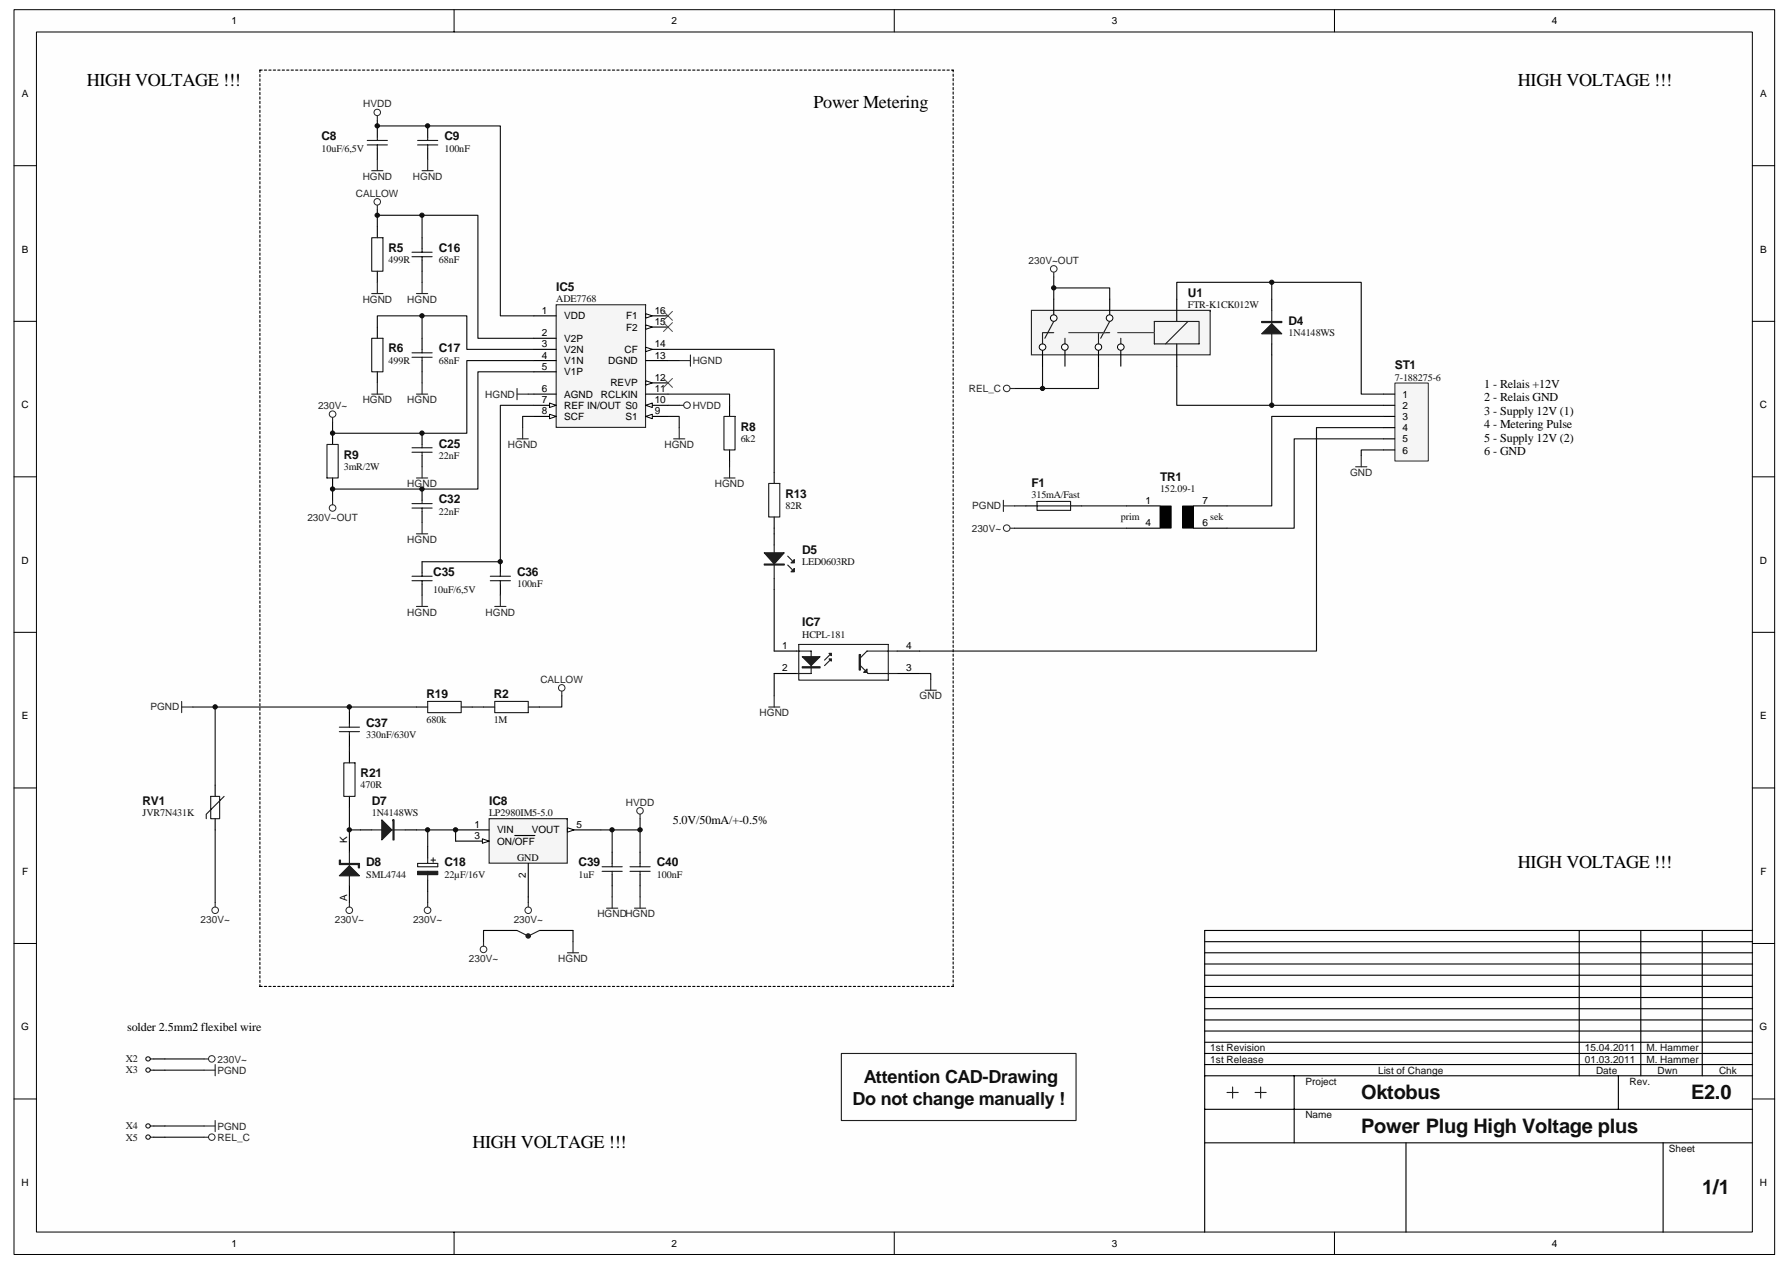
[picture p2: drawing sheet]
<svg xmlns="http://www.w3.org/2000/svg" width="297mm" height="210mm" viewBox="0 0 297 210" stroke-linecap="round" stroke-linejoin="round" font-family="sans-serif">
<path d="M2.3 1.6h292.4v206.7h-292.4z" fill="#fefefe"/>
<path d="M2.3 1.6h292.4v206.7h-292.4z" fill="none" stroke="#000" stroke-width=".17"/>
<path d="M6.1 5.3h284.9v199.3h-284.9z" fill="#fefefe"/>
<g fill="none" stroke="#000" stroke-width=".17">
<path d="M6.1 5.3h284.9v199.3h-284.9zM75.4 1.6v3.7M148.5 1.6v3.7M221.6 1.6v3.7M2.3 27.5h3.7M291 27.5h3.7M2.3 53.4h3.7M291 53.4h3.7M2.3 79.2h3.7M291 79.2h3.7M2.3 105h3.7M291 105h3.7"/>
<path d="M2.3 130.9h3.7M291 130.9h3.7M2.3 156.7h3.7M291 156.7h3.7M2.3 182.5h3.7M291 182.5h3.7M75.4 204.6v3.7M148.5 204.6v3.7M221.6 204.6v3.7"/>
</g>
<g fill="none" stroke="#000" stroke-width=".19">
<path d="M200 158.2h91M200 156.4h91M262.2 154.5v24.1M272.4 154.5v24.1M282.6 154.5v24.1M291 154.5h-91v50.1M200 176.8h91M200 174.9h91M200 171.2h91M200 169.4h91M200 178.6h91M200 173.1h91"/>
<path d="M200 167.5h91M200 165.7h91M200 163.8h91M200 161.9h91M200 160.1h91M214.9 178.6v11.2M268.7 178.6v5.6M200 189.8h91M200 184.2h91M233.4 189.8v14.8M276.1 189.8v14.8"/>
</g>
<path d="M175 49.7v-1.9h9.3v1.9M195.4 49.7v-2.8h15.8v2.8M168.5 64.5h4.6M173.1 60.8v3.7h9.3v-3.7" fill="none" stroke="#0e0e0e" stroke-width=".19"/>
<path d="M92.3 50.6v20.4h14.9v-20.4z" fill-rule="evenodd" fill="#f5f5f5" stroke="#262626" stroke-width=".19"/>
<path d="M88.6 67.3h3.7" fill="none" stroke="#000" stroke-width=".19"/>
<path d="M91.2 66.9l1.1 .4-1.1 .4z" fill="#fefefe" stroke="#000" stroke-width=".17"/>
<path d="M107.2 52.5h3.7" fill="none" stroke="#000" stroke-width=".19"/>
<path d="M107.2 52.1l1.1 .4-1.1 .3z" fill="#fefefe" stroke="#000" stroke-width=".17"/>
<path d="M88.6 52.5h3.7M88.6 56.2h3.7M88.6 58h3.7M88.6 59.9h3.7M88.6 65.4h3.7M88.6 61.7h3.7M88.6 69.2h3.7" fill="none" stroke="#000" stroke-width=".19"/>
<path d="M91.2 68.8l1.1 .4-1.1 .3z" fill="#fefefe" stroke="#000" stroke-width=".17"/>
<path d="M107.2 54.3h3.7" fill="none" stroke="#000" stroke-width=".19"/>
<path d="M107.2 54l1.1 .3-1.1 .4z" fill="#fefefe" stroke="#000" stroke-width=".17"/>
<path d="M107.2 58h3.7" fill="none" stroke="#000" stroke-width=".19"/>
<path d="M107.2 57.7l1.1 .3-1.1 .4z" fill="#fefefe" stroke="#000" stroke-width=".17"/>
<path d="M107.2 59.9h3.7M107.2 63.6h3.7" fill="none" stroke="#000" stroke-width=".19"/>
<path d="M107.2 63.2l1.1 .4-1.1 .4z" fill="#fefefe" stroke="#000" stroke-width=".17"/>
<path d="M107.2 65.4h3.7M107.2 67.3h3.7" fill="none" stroke="#000" stroke-width=".19"/>
<path d="M107.2 67.3l1.1-.4v.8z" fill="#fefefe" stroke="#000" stroke-width=".17"/>
<path d="M107.2 69.2h3.7" fill="none" stroke="#000" stroke-width=".19"/>
<path d="M107.2 69.2l1.1-.4v.7z" fill="#fefefe" stroke="#000" stroke-width=".17"/>
<g fill="none" stroke="#000" stroke-width=".19">
<path d="M62.7 20.9v1.9M62.7 24.6v1.9M62.7 37.6v1.9M70.1 39.5v1.8M71 20.9v1.9M71 24.6v1.9M62.7 45v1.9M62.7 54.3v1.9M70.1 43.2v1.8M70.1 56.2v1.8M70.1 59.9v1.8M62.7 61.7v1.9"/>
<path d="M70.1 71.9v1.9M70.1 75.6v1.9M121.1 67.3v1.9M121.1 74.7v1.9M128.5 78.4v1.9M70.1 81.2v1.9M70.1 84.9v1.9M70.1 93.3v1.8M70.1 97v1.8M83.1 93.3v1.8M83.1 97v1.8M128.5 85.9v1.8"/>
<path d="M128.5 88.6v1.9M128.5 96.1v1.8M69.1 117.4h1.9M76.6 117.4h1.8M58 124.8v1.9M58 132.2v1.9M58 139.7v1.8M58 147.1v1.8M80.3 154.5h5.5M89.6 154.5h5.5"/>
</g>
<g fill="none" stroke="#1c1c1c" stroke-width=".19">
<path d="M61 24.1h3.3M61 23.3h3.3M61.7 39.5h1.9v5.5h-1.9zM62.7 22.8v.5M62.7 24.1v.5M69.3 24.1h3.4M69.3 23.3h3.4M71 22.8v.5M71 24.1v.5M61.7 56.2h1.9v5.5h-1.9zM68.4 59.3h3.4M68.4 58.6h3.4"/>
<path d="M68.4 42.6h3.4M68.4 41.9h3.4M70.1 41.3v.6M70.1 42.6v.6M70.1 58v.6M70.1 59.3v.6M68.4 75.1h3.4M68.4 74.4h3.4M70.1 73.8v.6M70.1 75.1v.5M120.2 69.2h1.8v5.5h-1.8zM68.4 84.4h3.4"/>
<path d="M68.4 83.6h3.4M68.4 96.4h3.4M68.4 95.7h3.4M70.1 83.1v.5M70.1 84.4v.5M70.1 95.1v.6M70.1 96.4v.6M81.4 96.4h3.3M81.4 95.7h3.3M83.1 95.1v.6M83.1 96.4v.6M127.6 80.3h1.9v5.6h-1.9z"/>
<path d="M128.5 90.5v5.6M130.8 93.8l.7 .8M130.8 92.4l.7 .7M71 116.5h5.6v1.8h-5.6zM57.1 126.7h1.8v5.5h-1.8zM58 141.5v5.6M85.8 154.5l1.9 .9 1.9-.9M139.7 174.9h39v11.2h-39z"/>
</g>
<g fill="none" stroke="#262626" stroke-width=".19">
<path d="M62.7 19.2v.8M61.7 28.3h1.9M62.7 26.5v1.8M62.7 34.1v.7M70.1 28.3h1.8M71 26.5v1.8M61.7 48.7h1.9M62.7 46.9v1.8M69.1 48.7h1.9M70.1 46.9v1.8M112.8 59.9h1.8M114.6 58.9v1.9"/>
<path d="M175 45.2v.8M55.2 69.3v.8M61.7 65.4h1.9M62.7 63.6v1.8M69.1 65.4h1.9M69.1 79.4h1.9M70.1 63.6v1.8M70.1 77.5v1.9M85.8 65.4h1.9M85.8 64.5v1.9M85.8 72.9h1.9M86.8 71v1.9"/>
<path d="M111.8 72.9h1.9M112.8 71v1.9M112.8 67.3h.7M120.2 79.4h1.8M121.1 77.5v1.9M167.7 64.5h.8M55.2 83.1v.7M69.1 88.6h1.9M70.1 86.8v1.8M70.1 98.8v1.9M83.1 98.8v1.9M30.2 116.5v1.8"/>
<path d="M30.2 117.4h1.8M69.1 100.7h1.9M82.1 100.7h1.9M35.7 149.9v.7M58 149.9v.7M71 149.9v.7M80.3 156.4v.7M87.7 149.9v.7M94.2 158.2h1.9M95.1 156.4v1.8M33.9 177.7h1.8M33.9 175.9h.7"/>
<path d="M35.7 176.8v1.8M33.9 188.8h.7M33.9 187h1.8M35.7 186.1v1.8"/>
</g>
<g fill="none" stroke="#0e0e0e" stroke-width=".19">
<path d="M62.7 20v.9h20.4v31.6h5.5M62.7 37.6v-1.8h16.7v20.4h9.2M62.7 34.8v1M70.1 35.8v3.7M62.7 54.3v-1.8h14.8v5.5h11.1M70.1 45v1.9M70.1 52.5v3.7M88.6 59.9h-11.1v12h-22.3v-1.8M110.9 58h17.6v20.4M110.9 59.9h1.9M175 46v1.8M70.1 61.7v1.9"/>
<path d="M87.7 65.4h.9M88.6 67.3h-5.5v26h-13M88.6 61.7h-9.2v19.5h-24.2v1.9M88.6 69.2h-1.8v1.8M110.9 65.4h10.2v1.9M110.9 69.2h1.9v1.8M110.9 67.3h1.9M58 117.4v.9M69.1 117.4h-33.4v13M78.4 117.4h1.9M35.7 137.8v12.1M58 123.9v.9"/>
<path d="M58 134.1v5.6M58 137.8h1.9M69.1 137.8h1.9v2.8M58 148.9v1M71 148v1.9M80.3 154.5v1.9M87.7 148.9v1M95.1 154.5v1.9M27.4 175.9h6.5M27.4 177.7h6.5M27.4 187h6.5M27.4 188.8h6.5"/>
</g>
<g fill="#1c1c1c" stroke="#1c1c1c" stroke-width=".19">
<path d="M126.9 91.8h3.3l-1.7 1.9z"/>
<path d="M131.3 95l.6-.6v.6z"/>
<path d="M131.3 93.5l.6-.6v.6z"/>
<path d="M58 143.8l1.7 1.6h-3.4z"/>
<path d="M126.9 93.7h3.3v.1h-3.3z" fill-rule="evenodd"/>
<path d="M87.4 155.2a.37 .37 0 0 1 .4-.1 .37 .37 0 0 1 .3 .3h-.4h.4a.37 .37 0 0 1-.5 .4 .37 .37 0 0 1-.2-.6z" fill-rule="evenodd"/>
<path d="M56.3 142.8h.2v.6h3.2v.7h-.2v-.5h-3.2z" fill-rule="evenodd"/>
</g>
<path d="M110.2 51.7l1.5 1.5M110.2 53.6l1.5 1.5M111.7 51.7l-1.5 1.5M111.7 53.6l-1.5 1.5M110.2 62.8l1.5 1.5M111.7 62.8l-1.5 1.5" fill="none" stroke="#4c4c4c" stroke-width=".17"/>
<g fill="none" stroke="#262626" stroke-width=".17">
<circle cx="62.6" cy="18.7" r=".54"/>
<circle cx="62.6" cy="33.5" r=".54"/>
<circle cx="175" cy="44.6" r=".55"/>
<circle cx="55.2" cy="68.8" r=".54"/>
<circle cx="114.1" cy="67.3" r=".54"/>
<circle cx="167.2" cy="64.5" r=".54"/>
<circle cx="55.2" cy="84.4" r=".55"/>
<circle cx="35.7" cy="151.2" r=".55"/>
<circle cx="58" cy="151.2" r=".54"/>
<circle cx="71" cy="151.2" r=".54"/>
<circle cx="80.3" cy="157.7" r=".55"/>
<circle cx="87.7" cy="151.2" r=".54"/>
<circle cx="35.2" cy="175.8" r=".54"/>
<circle cx="35.2" cy="188.8" r=".54"/>
</g>
<path d="M81.2 136v7.3h13v-7.3z" fill-rule="evenodd" fill="#f5f5f5" stroke="#262626" stroke-width=".19"/>
<path d="M75.6 137.8h5.6M94.2 137.8h5.6" fill="none" stroke="#000" stroke-width=".19"/>
<path d="M94.2 137.5l1.1 .3-1.1 .4z" fill="#fefefe" stroke="#000" stroke-width=".17"/>
<path d="M75.6 139.7h5.6" fill="none" stroke="#000" stroke-width=".19"/>
<path d="M80.1 139.3l1.1 .4-1.1 .3z" fill="#fefefe" stroke="#000" stroke-width=".17"/>
<path d="M85.5 138.7h3.3M87.7 143.4v5.5M101.6 141.5v1.9M101.6 145.2v1.9M106.3 141.5v1.9M106.3 145.2v1.9" fill="none" stroke="#000" stroke-width=".19"/>
<path d="M71 137.8h4.6v1.9M101.6 137.8v3.7M106.3 136v1.8h-6.5M106.3 137.8v3.7M101.6 147.1v1.8M106.3 147.1v1.8" fill="none" stroke="#0e0e0e" stroke-width=".19"/>
<path d="M100 144.7h3.3M100 143.9h3.3M101.6 143.4v.5M101.6 144.7v.5M104.6 144.7h3.3M104.6 143.9h3.3M106.3 143.4v.5M106.3 144.7v.5" fill="none" stroke="#1c1c1c" stroke-width=".19"/>
<circle cx="106.3" cy="134.6" r=".54" fill="none" stroke="#262626" stroke-width=".17"/>
<path d="M106.3 135.2v.8M100.7 150.8h1.9M101.6 148.9v1.9M105.3 150.8h1.9M106.3 148.9v1.9" fill="none" stroke="#262626" stroke-width=".19"/>
<path d="M111 135.1h17.6v2.7h-17.6z" fill="#fefefe"/>
<path d="M110.9 135.1h17.7v2.7h-17.7z" fill="none" stroke="#fefefe" stroke-width=".17"/>
<path d="M58 118.3v1.9M80.3 117.4h1.8M87.7 117.4h1.9M35.7 130.4v1.8M35.7 136v1.8M58 122v1.9M59.9 137.8h1.8M67.3 137.8h1.8M71 140.6v1.9M71 146.2v1.8" fill="none" stroke="#000" stroke-width=".19"/>
<g fill="none" stroke="#1c1c1c" stroke-width=".19">
<path d="M82.1 116.5h5.6v1.8h-5.6zM35 132.2h1.5v3.8h-1.5zM37.2 132.2l-3 3v.8M56.3 121.5h3.4M56.3 120.8h3.4M58 120.2v.6M58 121.5v.5M61.7 137.8h5.6M69.3 143.4h3.4v.5h-3.4zM71 142.5v.9M71 144.7v1.5M71.6 142.8h.7"/>
<path d="M71.9 142.5v.7"/>
</g>
<g fill="#1c1c1c" stroke="#1c1c1c" stroke-width=".19">
<path d="M63.4 136.1l1.7 1.7-1.7 1.7z"/>
<path d="M69.3 144.7h3.4v.5h-3.4z" fill-rule="evenodd"/>
<path d="M65.3 136.1h.1v3.4h-.1z" fill-rule="evenodd"/>
</g>
<circle cx="93.3" cy="114.2" r=".54" fill="none" stroke="#262626" stroke-width=".17"/>
<path d="M93.3 114.8v.7" fill="none" stroke="#262626" stroke-width=".19"/>
<path d="M93.3 115.5v1.9h-3.7" fill="none" stroke="#0e0e0e" stroke-width=".19"/>
<path d="M20 169.4h25v2.7h-25z" fill="#fefefe"/>
<path d="M20 169.4h25v2.7h-25z" fill="none" stroke="#fefefe" stroke-width=".17"/>
<path d="M211.2 49.7v1.8M211.2 57.1v1.8M25.5 175.9h1.9M25.5 177.7h1.9M25.5 187h1.9M25.5 188.8h1.9" fill="none" stroke="#000" stroke-width=".19"/>
<g fill="none" stroke="#1c1c1c" stroke-width=".19">
<path d="M211.2 51.5v5.6M25 175.9h.5M25 177.7h.5M25 187h.5M25 188.8h.5"/>
<circle cx="24.6" cy="177.7" r=".36"/>
<circle cx="24.6" cy="175.8" r=".36"/>
<circle cx="24.6" cy="188.8" r=".36"/>
<circle cx="24.6" cy="187" r=".36"/>
</g>
<g fill="#1c1c1c" stroke="#1c1c1c" stroke-width=".19">
<path d="M209.5 55.4l1.7-1.6 1.6 1.6z"/>
<path d="M209.5 53.4h3.3v.2h-3.3z" fill-rule="evenodd"/>
</g>
<path d="M231.6 63.6h5.5v13h-5.5z" fill="#f5f5f5"/>
<g fill="none" stroke="#262626" stroke-width=".17">
<path d="M231.6 63.6h5.5v13h-5.5z"/>
<circle cx="167.2" cy="87.7" r=".54"/>
</g>
<g fill="none" stroke="#000" stroke-width=".19">
<path d="M229.7 65.4h1.9M229.7 67.3h1.9M229.7 69.2h1.9M229.7 71h1.9M229.7 72.9h1.9M229.7 74.7h1.9M170.3 84h1.9M177.8 84h1.8M187 84h5.6M187 87.7h5.6M198.2 84h5.5M198.2 87.7h5.5"/>
<path d="M128.5 108.1h3.8M128.5 111.8h3.8M149 108.1h3.7M149 111.8h3.7"/>
</g>
<path d="M211.2 46.9h14.8v18.5h3.7M229.7 71h-11.1v37.1h-65.9M229.7 69.2h-18.5v14.8h-7.5M229.7 72.9h-14.8v14.8h-11.2M128.5 87.7v.9M168.5 84h1.8M168.5 87.7h18.5M179.6 84h7.4" fill="none" stroke="#0e0e0e" stroke-width=".19"/>
<path d="M166.6 83.1v1.8M166.6 84h1.9M167.7 87.7h.8M127.6 117.4h1.9M128.5 115.5v1.9" fill="none" stroke="#262626" stroke-width=".19"/>
<path d="M192.6 84.1h1.9v3.6h-1.9zM196.4 84.1h1.8v3.6h-1.8z" fill="#000"/>
<path d="M192.6 84h1.9v3.7h-1.9zM196.3 84h1.9v3.7h-1.9z" fill="none" stroke="#000" stroke-width=".17"/>
<path d="M172.2 83.3h5.6v1.5h-5.6zM172.2 84h5.6M132.3 108.1h2.4v3.7h-2.4M132.6 107h14.9v5.9h-14.9zM138 109.4l-1.1 1.1M138 108.5l-1.1 1.1M142.9 110.5l1.2 1.3h4.9M149 108.1h-5l-1.1 1.1" fill="none" stroke="#1c1c1c" stroke-width=".19"/>
<g fill="#1c1c1c" stroke="#1c1c1c" stroke-width=".19">
<path d="M133.2 109.1h3l-1.5 1.4z"/>
<path d="M137.6 108.5h.4v.4z"/>
<path d="M137.6 109.4h.4v.4z"/>
<path d="M144 111.1v.6h-.6z"/>
<path d="M133.2 110.7h3v.2h-3z" fill-rule="evenodd"/>
<path d="M142.7 108.7v2.6h.2v-2.6z" fill-rule="evenodd"/>
</g>
<path d="M246.5 62.7h19.4v14.8h-19.4z" fill="#fefefe"/>
<path d="M246.5 62.7h19.4v14.8h-19.4z" fill="none" stroke="#fefefe" stroke-width=".17"/>
<path d="M225.1 77.5h1.8M226 75.6v1.9M153.6 114.6h1.9M154.5 112.8v1.8" fill="none" stroke="#262626" stroke-width=".19"/>
<path d="M211.2 58.9v8.4M195.4 60.8v6.5h34.3M229.7 74.7h-3.7v.9M152.7 111.8h1.8v1" fill="none" stroke="#0e0e0e" stroke-width=".19"/>
<path d="M171.3 51.5v7.4h29.6v-7.4z" fill-rule="evenodd" fill="#f5f5f5" stroke="#262626" stroke-width=".19"/>
<path d="M184.3 49.7v3.7" fill="none" stroke="#000" stroke-width=".19"/>
<circle cx="184.2" cy="52.8" r=".54" fill="#fefefe" stroke="#000" stroke-width=".17"/>
<path d="M186.1 57.1v3.7" fill="none" stroke="#000" stroke-width=".19"/>
<circle cx="186.1" cy="57.6" r=".54" fill="#fefefe" stroke="#000" stroke-width=".17"/>
<path d="M182.4 57.1v3.7M195.4 49.7v3.7M195.4 57.1v3.7" fill="none" stroke="#000" stroke-width=".19"/>
<path d="M184.3 53.4l-1.6 2.8M191.7 53.4h7.4v3.7h-7.4z" fill="none" stroke="#1c1c1c" stroke-width=".19"/>
<circle cx="182.4" cy="57.6" r=".54" fill="#fefefe" stroke="#000" stroke-width=".17"/>
<path d="M184.3 55.2h-1.9v1.9M186.1 56.2v.9M197.2 53.4l-3.7 3.7" fill="none" stroke="#1c1c1c" stroke-width=".19"/>
<path d="M191.7 55.2h-15.8" fill="none" stroke="#fefefe" stroke-width=".17" stroke-dasharray="6.1 2"/>
<path d="M191.7 55.2h-15.8" fill="none" stroke="#1c1c1c" stroke-width=".17" stroke-dasharray="6.1 2"/>
<path d="M175 49.7v3.7" fill="none" stroke="#000" stroke-width=".19"/>
<circle cx="175" cy="52.8" r=".55" fill="#fefefe" stroke="#000" stroke-width=".17"/>
<path d="M176.8 57.1v3.7" fill="none" stroke="#000" stroke-width=".19"/>
<circle cx="176.8" cy="57.6" r=".54" fill="#fefefe" stroke="#000" stroke-width=".17"/>
<path d="M175 53.4l-1.5 2.8" fill="none" stroke="#1c1c1c" stroke-width=".19"/>
<path d="M173.1 57.1v3.7" fill="none" stroke="#000" stroke-width=".19"/>
<circle cx="173.1" cy="57.6" r=".54" fill="#fefefe" stroke="#000" stroke-width=".17"/>
<path d="M175 55.2h-1.9v1.9M176.8 56.2v.9M54.3 73.8h1.9v5.6h-1.9zM203.7 181.4h1.9M204.7 180.5v1.9M208.4 181.4h1.8M209.3 180.5v1.9" fill="none" stroke="#1c1c1c" stroke-width=".19"/>
<path d="M43.2 11.6h115.1M43.2 11.6v152.2M43.2 163.8h115.1M158.3 163.8v-152.2" fill="none" stroke="#000" stroke-width=".19" stroke-dasharray=".4 .4"/>
<path d="M121.1 76.6v.9M128.5 97.9v10.2M32 117.4h3.7M128.5 111.8v3.7" fill="none" stroke="#0e0e0e" stroke-width=".19"/>
<path d="M55.2 71.9v1.9M55.2 79.4v1.8" fill="none" stroke="#000" stroke-width=".19"/>
<g fill="#0e0e0e" stroke="#0e0e0e" stroke-width=".17">
<circle cx="35.7" cy="117.4" r=".36"/>
<circle cx="55.2" cy="81.2" r=".36"/>
<circle cx="55.2" cy="71.9" r=".36"/>
<circle cx="58" cy="137.8" r=".35"/>
<circle cx="58" cy="117.4" r=".36"/>
<circle cx="62.6" cy="35.7" r=".36"/>
<circle cx="62.7" cy="20.9" r=".36"/>
<circle cx="70.1" cy="81.2" r=".35"/>
<circle cx="70.1" cy="71.9" r=".36"/>
<circle cx="70.1" cy="52.4" r=".35"/>
<circle cx="70.1" cy="35.7" r=".35"/>
<circle cx="71" cy="137.8" r=".35"/>
<circle cx="71" cy="20.9" r=".35"/>
<circle cx="75.6" cy="137.8" r=".36"/>
<circle cx="83.1" cy="93.3" r=".35"/>
<circle cx="101.6" cy="137.8" r=".35"/>
<circle cx="106.3" cy="137.8" r=".36"/>
<circle cx="173.1" cy="64.5" r=".36"/>
<circle cx="175" cy="47.8" r=".36"/>
<circle cx="211.2" cy="67.3" r=".36"/>
<circle cx="211.2" cy="46.9" r=".36"/>
</g>
<g font-size="3.3" fill="#0e0e0e">
<text x="226" y="182.6">Oktobus</text>
<text x="280.8" y="182.6">E2.0</text>
<text x="226" y="188.2">Power Plug High Voltage plus</text>
<text x="282.6" y="198.4">1/1</text>
</g>
<g font-size="3">
<text x="14.4" y="14.3">HIGH VOLTAGE !!!</text>
<text x="135.1" y="18">Power Metering</text>
<text x="252" y="14.3">HIGH VOLTAGE !!!</text>
<text x="252" y="144.2">HIGH VOLTAGE !!!</text>
<text x="78.4" y="190.6">HIGH VOLTAGE !!!</text>
</g>
<g font-size="3" fill="#0e0e0e">
<text x="143.4" y="179.9">Attention CAD-Drawing</text>
<text x="141.6" y="183.6">Do not change manually !</text>
</g>
<g font-size="2" fill="#0e0e0e">
<text x="53.4" y="23.3">C8</text>
<text x="73.8" y="23.3">C9</text>
<text x="64.5" y="41.8">R5</text>
<text x="72.9" y="41.8">C16</text>
<text x="92.4" y="48.3">IC5</text>
<text x="197.2" y="49.3">U1</text>
<text x="213.9" y="53.9">D4</text>
<text x="64.5" y="58.5">R6</text>
<text x="72.9" y="58.5">C17</text>
<text x="231.6" y="61.3">ST1</text>
<text x="123" y="71.5">R8</text>
<text x="57.1" y="76.2">R9</text>
<text x="72.9" y="74.3">C25</text>
<text x="72.9" y="83.6">C32</text>
<text x="130.4" y="82.7">R13</text>
<text x="171.3" y="80.8">F1</text>
<text x="192.6" y="79.9">TR1</text>
<text x="71.9" y="95.7">C35</text>
<text x="85.9" y="95.7">C36</text>
<text x="133.2" y="91.9">D5</text>
<text x="133.2" y="104">IC7</text>
<text x="70.8" y="115.9">R19</text>
<text x="82" y="115.9">R2</text>
<text x="60.8" y="120.7">C37</text>
<text x="59.9" y="129.1">R21</text>
<text x="23.7" y="133.7">RV1</text>
<text x="61.7" y="133.7">D7</text>
<text x="81.2" y="133.7">IC8</text>
<text x="60.8" y="143.9">D8</text>
<text x="73.8" y="143.9">C18</text>
<text x="96.1" y="143.9">C39</text>
<text x="109.1" y="143.9">C40</text>
</g>
<g font-size="2">
<text x="246.4" y="64.4">1 - Relais +12V</text>
<text x="246.4" y="66.7">2 - Relais GND</text>
<text x="246.4" y="68.9">3 - Supply 12V (1)</text>
<text x="246.4" y="71.1">4 - Metering Pulse</text>
<text x="246.4" y="73.3">5 - Supply 12V (2)</text>
<text x="246.4" y="75.6">6 - GND</text>
<text x="111.7" y="136.8">5.0V/50mA/+-0.5%</text>
<text x="21.1" y="171.1">solder 2.5mm2 flexibel wire</text>
</g>
<g font-size="1.7">
<text x="38.4" y="4">1</text>
<text x="111.5" y="4">2</text>
<text x="184.6" y="4">3</text>
<text x="257.7" y="4">4</text>
<text x="3.6" y="16.1">A</text>
<text x="292.3" y="16.1">A</text>
<text x="3.6" y="42">B</text>
<text x="292.3" y="42">B</text>
<text x="90" y="52.1">1</text>
<text x="93.7" y="53">VDD</text>
<text x="104" y="53">F1</text>
<text x="108.7" y="52.1">16</text>
<text x="108.7" y="54">15</text>
<text x="90" y="55.8">2</text>
<text x="90" y="57.7">3</text>
<text x="90" y="59.5">4</text>
<text x="93.7" y="56.7">V2P</text>
<text x="93.7" y="58.6">V2N</text>
<text x="103.7" y="58.6">CF</text>
<text x="104" y="54.9">F2</text>
<text x="108.7" y="59.5">13</text>
<text x="108.7" y="57.7">14</text>
<text x="90" y="65.1">6</text>
<text x="90" y="61.4">5</text>
<text x="93.7" y="62.3">V1P</text>
<text x="93.7" y="60.5">V1N</text>
<text x="101" y="60.5">DGND</text>
<text x="101.3" y="64.2">REVP</text>
<text x="108.7" y="63.2">12</text>
<text x="108.7" y="65.1">11</text>
<text x="3.6" y="67.8">C</text>
<text x="90" y="67">7</text>
<text x="90" y="68.8">8</text>
<text x="93.7" y="67.9">REF IN/OUT S0</text>
<text x="93.7" y="66">AGND</text>
<text x="93.7" y="69.7">SCF</text>
<text x="99.8" y="66">RCLKIN</text>
<text x="103.9" y="69.7">S1</text>
<text x="108.7" y="67">10</text>
<text x="108.7" y="68.8">9</text>
<text x="232.9" y="66">1</text>
<text x="232.9" y="67.9">2</text>
<text x="232.9" y="69.7">3</text>
<text x="232.9" y="71.6">4</text>
<text x="292.2" y="67.8">C</text>
<text x="232.9" y="73.4">5</text>
<text x="232.9" y="75.3">6</text>
<text x="190.2" y="83.7">1</text>
<text x="199.7" y="83.7">7</text>
<text x="190.2" y="87.4">4</text>
<text x="199.7" y="87.4">6</text>
<text x="3.6" y="93.6">D</text>
<text x="292.2" y="93.6">D</text>
<text x="129.9" y="107.8">1</text>
<text x="150.5" y="107.8">4</text>
<text x="129.9" y="111.5">2</text>
<text x="150.5" y="111.5">3</text>
<text x="3.6" y="119.4">E</text>
<text x="292.3" y="119.4">E</text>
<text x="78.8" y="137.5">1</text>
<text x="95.7" y="137.5">5</text>
<text x="57.6" y="140.1" transform="rotate(-90 57.6 140.1)">K</text>
<text x="78.8" y="139.3">3</text>
<text x="82.5" y="138.4">VIN</text>
<text x="82.5" y="140.3">ON/OFF</text>
<text x="85.9" y="143">GND</text>
<text x="88.3" y="138.4">VOUT</text>
<text x="3.7" y="145.3">F</text>
<text x="57.6" y="149.7" transform="rotate(-90 57.6 149.7)">A</text>
<text x="87.3" y="145.8" transform="rotate(-90 87.3 145.8)">2</text>
<text x="292.3" y="145.3">F</text>
<text x="3.5" y="171.1">G</text>
<text x="292.2" y="171.1">G</text>
<text x="3.6" y="196.9">H</text>
<text x="292.2" y="196.9">H</text>
<text x="38.4" y="207.1">1</text>
<text x="111.5" y="207.1">2</text>
<text x="184.6" y="207.1">3</text>
<text x="257.7" y="207.1">4</text>
</g>
<g font-size="1.7" fill="#262626">
<text x="60.3" y="17.8">HVDD</text>
<text x="60.2" y="29.8">HGND</text>
<text x="68.6" y="29.8">HGND</text>
<text x="59.1" y="32.6">CALLOW</text>
<text x="170.8" y="43.8">230V~OUT</text>
<text x="60.2" y="50.3">HGND</text>
<text x="67.6" y="50.3">HGND</text>
<text x="115" y="60.5">HGND</text>
<text x="160.8" y="65.1">REL_C</text>
<text x="52.8" y="67.9">230V~</text>
<text x="60.2" y="67">HGND</text>
<text x="67.6" y="67">HGND</text>
<text x="80.6" y="66">HGND</text>
<text x="115" y="67.9">HVDD</text>
<text x="84.3" y="74.4">HGND</text>
<text x="110.3" y="74.4">HGND</text>
<text x="67.6" y="80.9">HGND</text>
<text x="118.7" y="80.9">HGND</text>
<text x="224.2" y="79">GND</text>
<text x="51" y="86.4">230V~OUT</text>
<text x="161.4" y="88.3">230V~</text>
<text x="161.4" y="84.6">PGND</text>
<text x="67.6" y="90.1">HGND</text>
<text x="67.6" y="102.2">HGND</text>
<text x="80.6" y="102.2">HGND</text>
<text x="89.7" y="113.3">CALLOW</text>
<text x="25" y="118">PGND</text>
<text x="126.1" y="118.9">HGND</text>
<text x="152.7" y="116.1">GND</text>
<text x="103.9" y="133.8">HVDD</text>
<text x="33.3" y="153.2">230V~</text>
<text x="55.6" y="153.2">230V~</text>
<text x="68.6" y="153.2">230V~</text>
<text x="85.3" y="153.2">230V~</text>
<text x="99.2" y="152.3">HGNDHGND</text>
<text x="77.9" y="159.7">230V~</text>
<text x="92.7" y="159.7">HGND</text>
<text x="36.1" y="178.3">PGND</text>
<text x="36.1" y="176.4">230V~</text>
<text x="36.1" y="189.4">REL_C</text>
<text x="36.1" y="187.6">PGND</text>
</g>
<g font-size="1.7" fill="#0e0e0e">
<text x="53.4" y="25.2">10uF/6,5V</text>
<text x="73.8" y="25.2">100nF</text>
<text x="64.5" y="43.7">499R</text>
<text x="72.9" y="43.7">68nF</text>
<text x="92.4" y="50.2">ADE7768</text>
<text x="197.2" y="51.1">FTR-K1CK012W</text>
<text x="213.9" y="55.8">1N4148WS</text>
<text x="64.5" y="60.4">499R</text>
<text x="72.9" y="60.4">68nF</text>
<text x="231.6" y="63.2">7-188275-6</text>
<text x="72.9" y="76.2">22nF</text>
<text x="123" y="73.4">6k2</text>
<text x="57.1" y="78.1">3mR/2W</text>
<text x="171.3" y="82.7">315mA/Fast</text>
<text x="192.6" y="81.8">152.09-1</text>
<text x="72.9" y="85.5">22nF</text>
<text x="130.4" y="84.5">82R</text>
<text x="186.1" y="86.4">prim</text>
<text x="201" y="86.4">sek</text>
<text x="133.2" y="93.8">LED0603RD</text>
<text x="71.9" y="98.5">10uF/6,5V</text>
<text x="85.9" y="97.5">100nF</text>
<text x="133.2" y="105.9">HCPL-181</text>
<text x="70.8" y="120">680k</text>
<text x="82" y="120">1M</text>
<text x="60.8" y="122.6">330nF/630V</text>
<text x="59.9" y="130.9">470R</text>
<text x="23.7" y="135.6">JVR7N431K</text>
<text x="61.7" y="135.6">1N4148WS</text>
<text x="81.2" y="135.6">LP2980IM5-5.0</text>
<text x="60.8" y="145.8">SML4744</text>
<text x="73.8" y="145.8">22µF/16V</text>
<text x="96.1" y="145.8">1uF</text>
<text x="109.1" y="145.8">100nF</text>
<text x="20.9" y="176.4">X2</text>
<text x="20.9" y="178.3">X3</text>
<text x="201" y="176.4">1st Release</text>
<text x="201" y="174.6">1st Revision</text>
<text x="228.8" y="178.3">List of Change</text>
<text x="263.2" y="176.4">01.03.2011</text>
<text x="263.2" y="174.6">15.04.2011</text>
<text x="265" y="178.3">Date</text>
<text x="273.4" y="176.4">M. Hammer</text>
<text x="273.4" y="174.6">M. Hammer</text>
<text x="275.2" y="178.3">Dwn</text>
<text x="285.4" y="178.3">Chk</text>
<text x="216.7" y="185.7">Name</text>
<text x="216.7" y="180.1">Project</text>
<text x="270.6" y="180.1">Rev.</text>
<text x="20.9" y="187.5">X4</text>
<text x="20.9" y="189.4">X5</text>
<text x="277.1" y="191.3">Sheet</text>
</g>
</svg>
